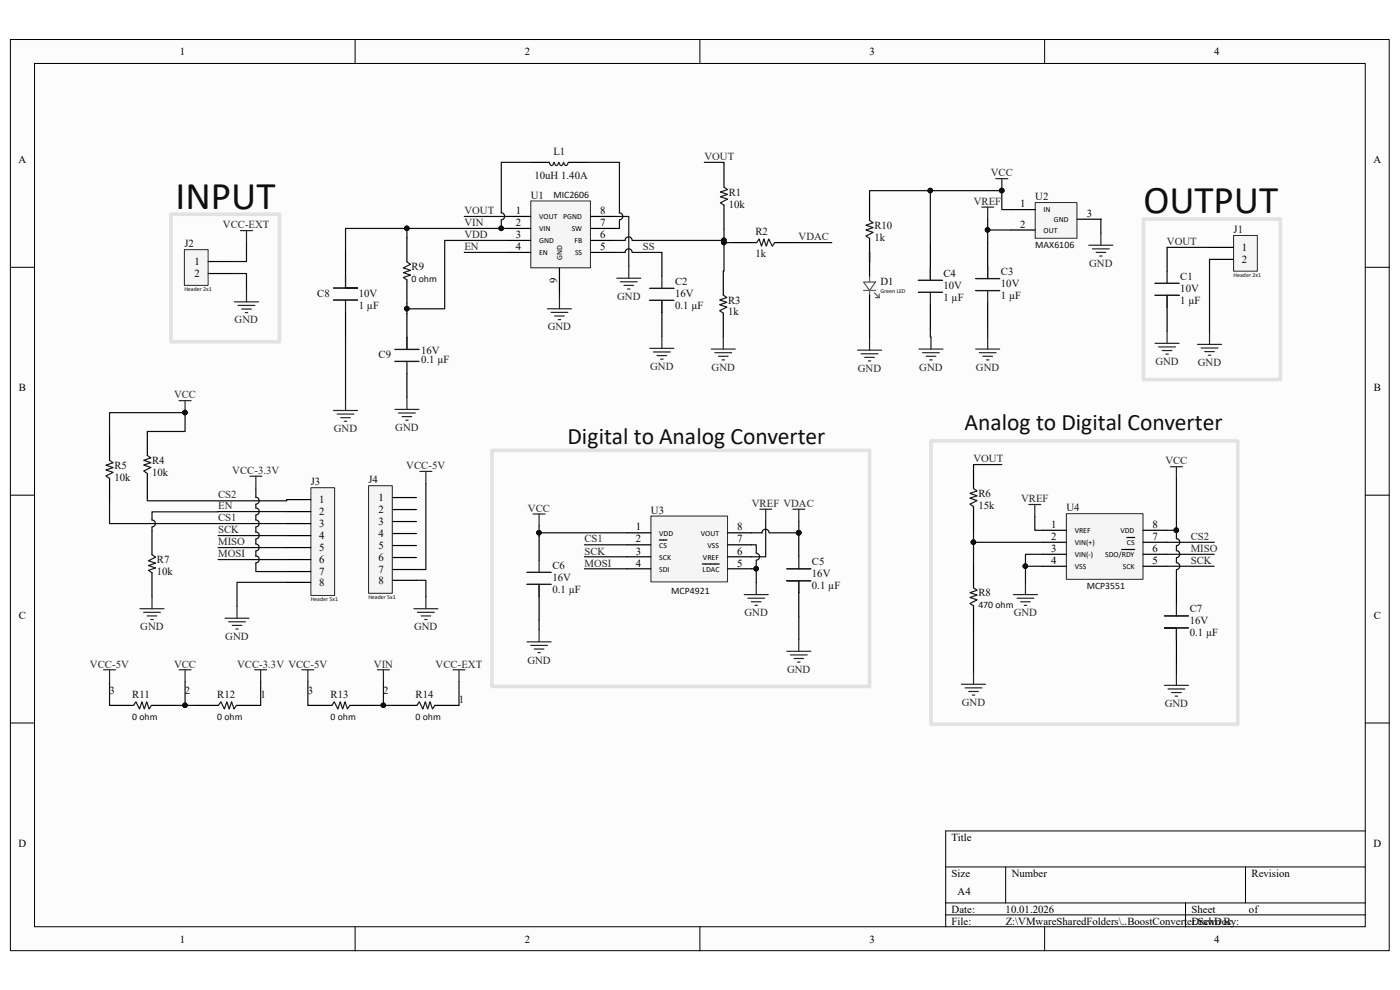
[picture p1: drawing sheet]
<svg xmlns="http://www.w3.org/2000/svg" width="297mm" height="210mm" viewBox="0 0 297 210" stroke-linecap="round" stroke-linejoin="round" font-family="sans-serif">
<path d="M2.2 8.4h292.5v193.3h-292.5z" fill="#fcfcfc"/>
<path d="M2.2 8.4h292.5v193.3h-292.5z" fill="none" stroke="#000" stroke-width=".21"/>
<path d="M7.4 13.5h282.2v183.1h-282.2z" fill="#fcfcfc"/>
<g fill="none" stroke="#000" stroke-width=".21">
<path d="M7.3 13.5h282.3v183.1h-282.3zM75.3 8.4v5.1M148.5 8.4v5.1M221.6 8.4v5.1M2.2 56.7h5.1M289.7 56.7h5.1M2.2 105h5.1M289.7 105h5.1M2.2 153.4h5.1M289.7 153.4h5.1M289.7 176.3h-89.1v20.3M75.3 196.6v5.1"/>
<path d="M148.5 196.6v5.1M200.6 183.9h89.1M200.6 191.5h89.1M200.6 194.1h89.1M213.4 183.9v7.6M221.6 196.6v5.1M251.5 191.5v5.1M264.2 183.9v7.6"/>
</g>
<path d="M219.7 43h8.8v7.5h-8.8z" fill="#f5f5f5"/>
<path d="M219.6 43h8.9v7.5h-8.9z" fill="none" stroke="#262626" stroke-width=".21"/>
<path d="M197.4 51.8v5.1M209.5 51.5v5.1M214.5 44.5h5.1M214.5 48.8h5.1M228.5 46.5h5.1M197.4 64.6v5.1M209.5 64.2v5.1" fill="none" stroke="#000" stroke-width=".25"/>
<path d="M194.8 59.5h5.1zM197.4 56.9v2.6M207 59.1h5.1zM209.5 56.6v2.5M194.8 62h5.1M197.4 62v2.6M207 61.6h5.1M209.5 61.6v2.6" fill="none" stroke="#1c1c1c" stroke-width=".25"/>
<path d="M211.3 37.9h2.5M212.5 37.9v2.5M208.3 43.9h2.5M209.5 43.9v2.6M231 52h5.1M231.8 52.8h3.5M232.5 53.5h2.1M233.3 54.3h.5M233.6 49.5v2.5" fill="none" stroke="#262626" stroke-width=".25"/>
<circle cx="212.5" cy="40.4" r=".48" fill="#0e0e0e" stroke="#0e0e0e" stroke-width=".21"/>
<path d="M261.7 50h5v7.5h-5z" fill="#f5f5f5"/>
<path d="M261.7 50h5v7.5h-5z" fill="none" stroke="#262626" stroke-width=".21"/>
<path d="M247.6 52.5v5.1M256.6 52.5h5.1M256.6 55h5.1M247.6 65.2v5.1" fill="none" stroke="#000" stroke-width=".25"/>
<path d="M245.1 72.8h5M245.8 73.6h3.6M246.6 74.4h2M247.3 75.1h.5M247.6 70.3v2.5M254.1 73.1h5M254.8 73.8h3.6M255.6 74.6h2M256.3 75.4h.6M256.6 70.5v2.6" fill="none" stroke="#262626" stroke-width=".25"/>
<path d="M247.6 57.6v2.5M245.1 62.7h5zM245.1 60.1h5M247.6 62.7v2.5" fill="none" stroke="#1c1c1c" stroke-width=".25"/>
<path d="M226.3 109h16.2v13.9h-16.2z" fill="#f5f5f5"/>
<path d="M226.2 109h16.3v13.9h-16.3z" fill="none" stroke="#262626" stroke-width=".21"/>
<path d="M221.1 112.5h5.1M221.1 115h5.1M221.1 117.6h5.1M238 116.6h2.7M239.1 114h1.6M242.5 112.5h5.1M242.5 115h5.1M242.5 117.6h5.1M221.1 120.1h5.1M242.5 120.1h5.1" fill="none" stroke="#000" stroke-width=".25"/>
<path d="M138.1 109.5h16.2v13.9h-16.2z" fill="#f5f5f5"/>
<path d="M138.1 109.5h16.2v13.9h-16.2z" fill="none" stroke="#262626" stroke-width=".21"/>
<g fill="none" stroke="#000" stroke-width=".25">
<path d="M184.5 41.7v5.1M184.5 50.6v8M184.5 62.6v5.1M133 113h5.1M133 115.6h5.1M133 118.1h5.1M139.9 114.6h1.6M149 119.6h3.6M154.4 113h5M154.4 115.6h5M154.4 118.1h5M133 120.7h5.1"/>
<path d="M154.4 120.7h5"/>
</g>
<path d="M181.9 74.3h5.1M182.7 75h3.6M183.5 75.8h2M184.2 76.6h.5M184.5 71.7v2.6" fill="none" stroke="#262626" stroke-width=".25"/>
<path d="M184.5 46.8l.7 .5-1.5 .5 1.5 .5-1.5 .5 1.5 .5-1.5 .8 .8 .5" fill="none" stroke="#1c1c1c" stroke-width=".25"/>
<path d="M183.2 59.8h2.6l-1.3 1.8zM184.5 58.6v1.2M183.2 61.6h2.6M184.5 61.6v1M185.5 62.1l1 1M185.8 63.1h.7M186.5 62.4v.7" fill="none" stroke="#5a5a5a" stroke-width=".25"/>
<path d="M39.2 53h5v7.5h-5z" fill="#f5f5f5"/>
<path d="M39.1 53h5.1v7.5h-5.1z" fill="none" stroke="#262626" stroke-width=".21"/>
<g fill="none" stroke="#000" stroke-width=".25">
<path d="M44.2 55.5h5.1M44.2 58h5.1M206.5 98.6v5M114.4 113.8v5.1M206.5 107.5v5M206.5 119.6v5.1M114.4 126.5v5.1M206.5 128.5v5.1M249.6 123v5.1M249.6 135.7v5.1M23.2 149.6h5.1M32.1 149.6h5.1"/>
<path d="M41.3 149.6h5M50.2 149.6h5M65.3 149.6h5.1M74.2 149.6h5.1M83.4 149.6h5M92.3 149.6h5"/>
</g>
<g fill="none" stroke="#262626" stroke-width=".25">
<path d="M51 48.9h2.6M52.3 48.9v2.6M49.7 64h5.1M50.5 64.8h3.6M51.3 65.6h2M52 66.3h.5M52.3 61.5v2.5M248.3 99h2.6M249.6 99v2.6M113.1 109h2.5M114.4 109v2.6M161.2 108h2.5"/>
<path d="M162.4 108v2.6M218.3 107h2.5M219.5 107v2.6M111.8 136.2h5.1M112.6 136.9h3.5M113.3 137.7h2.1M114.1 138.4h.5M114.4 133.6v2.6M157.9 126.1h5.1M158.7 126.9h3.5M159.4 127.7h2.1M160.2 128.4h.5"/>
<path d="M160.4 123.6v2.5M215 126.1h5.1M215.8 126.9h3.5M216.5 127.7h2.1M217.3 128.4h.5M217.6 123.6v2.5M22 142.1h2.5M23.2 142.1v2.5M38 142.1h2.5M39.3 142.1v2.5M54 142.1h2.6M55.3 142.1v2.5"/>
<path d="M64 142.1h2.6M65.3 142.1v2.5M80.1 142.1h2.5M81.3 142.1v2.5M96.1 142.1h2.5M97.4 142.1v2.5M204 145.2h5.1M204.8 145.9h3.5M205.5 146.7h2.1M206.3 147.5h.5M206.5 142.6v2.6"/>
</g>
<g fill="none" stroke="#1c1c1c" stroke-width=".25">
<path d="M114.4 118.9v2.5M206.5 103.6l.8 .6-1.5 .5 1.5 .5-1.5 .5 1.5 .5-1.5 .8 .7 .5M111.8 124h5.1zM111.8 121.4h5.1M114.4 124v2.5M206.5 124.7l.8 .5-1.5 .5 1.5 .5-1.5 .5 1.5 .6-1.5 .7 .7 .5M247 133.2h5.1zM247 130.7h5.1M249.6 128.1v2.6M249.6 133.2v2.5M28.3 149.6l.5-.7 .8 1.5 .5-1.5 .5 1.5 .5-1.5 .5 1.5 .5-.8M46.3 149.6l.5-.7 .8 1.5 .5-1.5 .5 1.5 .5-1.5 .5 1.5 .6-.8"/>
<path d="M70.4 149.6l.5-.7 .8 1.5 .5-1.5 .5 1.5 .5-1.5 .5 1.5 .5-.8M88.4 149.6l.6-.7 .7 1.5 .5-1.5 .5 1.5 .5-1.5 .5 1.5 .6-.8"/>
</g>
<path d="M112.6 42.7h12.7v14.1h-12.7z" fill="#f5f5f5"/>
<path d="M112.6 42.6h12.7v14.2h-12.7z" fill="none" stroke="#262626" stroke-width=".21"/>
<g fill="none" stroke="#000" stroke-width=".25">
<path d="M112.7 34.4h3.8M120.6 34.4h3.8M153.6 34.6v5.1M73.3 53.5v5.1M86.3 50.5v5.1M86.3 59.4v5.1M107.5 45.9h5.1M107.5 48.5h5.1M107.5 51h5.1M107.5 53.5h5.1M118.7 56.9v5M125.3 45.9h5.1"/>
<path d="M125.3 48.5h5.1M125.3 51h5.1M125.3 53.5h5.1M140.4 53.5v5.1M153.4 57.5v5.1M153.6 43.5v5.1M155.5 51.5h5M164.4 51.5h5M73.3 66.2v5.1M86.3 66.5v5.1M86.3 79.2v5.1M140.4 66.3v5.1"/>
<path d="M153.4 66.4v5.1M23.2 92.6v5.1M31.3 91.5v5.1M23.2 101.5v5.1M31.3 100.4v5.1M32.2 112.6v5.1M169.5 113v5.1M32.2 121.5v5.1M169.5 125.8v5"/>
</g>
<g fill="none" stroke="#262626" stroke-width=".25">
<path d="M130.8 59h5.1M131.6 59.8h3.6M133.4 56.5v2.5M116.1 65.5h5.1M116.9 66.3h3.6M117.7 67h2M118.4 67.8h.5M118.7 63v2.5M132.4 60.5h2M133.1 61.3h.5M137.9 73.9h5.1M138.6 74.7h3.6"/>
<path d="M139.4 75.4h2M140.2 76.2h.5M140.4 71.4v2.5M150.9 74.1h5.1M151.7 74.8h3.5M152.4 75.6h2.1M153.2 76.3h.5M153.4 71.5v2.6M195 74.1h5M195.7 74.8h3.6M196.5 75.6h2M197.2 76.3h.6"/>
<path d="M197.5 71.5v2.6M207 74.1h5.1M207.8 74.8h3.5M208.5 75.6h2.1M209.3 76.3h.5M209.5 71.5v2.6M38 85h2.5M39.3 85v2.5M70.8 87.1h5.1M71.5 87.8h3.6M72.3 88.6h2M73.1 89.4h.5"/>
<path d="M73.3 84.5v2.6M83.8 86.9h5.1M84.6 87.6h3.5M85.3 88.4h2M86.1 89.1h.5M86.3 84.3v2.6M53 101h2.5M54.3 101v2.6M89.1 100h2.5M90.3 100v2.5M168.2 108h2.5M169.5 108v2.6"/>
<path d="M29.7 129.1h5.1M30.5 129.9h3.5M31.2 130.7h2.1M32 131.4h.5M32.2 126.6v2.5M47.7 131.1h5.1M48.5 131.9h3.6M49.3 132.7h2M50 133.4h.5M50.3 128.6v2.5M87.8 129.1h5.1M88.6 129.9h3.5"/>
<path d="M89.3 130.7h2.1M90.1 131.4h.5M90.3 126.6v2.5M166.9 138.2h5.1M167.7 138.9h3.5M168.5 139.7h2M169.5 135.6v2.6M169.2 140.5h.5"/>
</g>
<g fill="#0e0e0e" stroke="#0e0e0e" stroke-width=".21">
<circle cx="39.2" cy="87.5" r=".48"/>
<circle cx="169.4" cy="113" r=".48"/>
</g>
<g fill="none" stroke="#1c1c1c" stroke-width=".25">
<path d="M116.5 34.4l.1 .3a.44 .44 0 0 0 .5 .4 .44 .44 0 0 0 .4-.5v-.2l.1 .3a.44 .44 0 0 0 .5 .4 .44 .44 0 0 0 .4-.5v-.2l.1 .3a.44 .44 0 0 0 .5 .4 .44 .44 0 0 0 .4-.5l.1-.2 .1 .3a.44 .44 0 0 0 .5 .4 .44 .44 0 0 0 .3-.5l.1-.2M153.6 39.7l.8 .5-1.6 .5 1.6 .5-1.6 .5 1.6 .6-1.6 .7 .8 .5M73.3 58.6v2.5M86.3 55.6l.8 .5-1.5 .7 1.5 .5-1.5 .5 1.5 .6-1.5 .5 .7 .5M140.4 58.6v2.6M160.5 51.5l.5-.8 .6 1.5 .5-1.5 .5 1.5 .5-1.5 .7 1.5 .6-.7M70.8 61.1h5.1zM70.8 63.7h5.1M73.3 63.7v2.5M83.8 74.1h5.1zM83.8 76.7h5.1M86.3 71.6v2.5"/>
<path d="M86.3 76.7v2.5M137.9 63.7h5.1zM137.9 61.2h5.1M140.4 63.7v2.6M153.4 62.6l.8 .5-1.5 .5 1.5 .5-1.5 .5 1.5 .6-1.5 .7 .7 .5M23.2 97.7l.8 .5-1.5 .5 1.5 .5-1.5 .5 1.5 .5-1.5 .8 .7 .5M31.3 96.6l.7 .5-1.5 .5 1.5 .5-1.5 .6 1.5 .5-1.5 .7 .8 .5M32.2 117.7l.8 .5-1.5 .8 1.5 .5-1.5 .5 1.5 .5-1.5 .5 .7 .5M169.5 118.1v2.6M166.9 123.2h5.1zM166.9 120.7h5.1M169.5 123.2v2.6"/>
</g>
<path d="M78.2 103.1h5v22.8h-5z" fill="#f5f5f5"/>
<path d="M78.2 103h5v22.9h-5z" fill="none" stroke="#262626" stroke-width=".21"/>
<path d="M83.3 110.6h5M83.3 113.2h5M83.3 115.7h5M83.3 118.3h5M83.3 108.1h5M83.3 105.6h5M83.3 120.8h5M83.3 123.1h5" fill="none" stroke="#000" stroke-width=".25"/>
<path d="M66 103.5h5v22.8h-5z" fill="#f5f5f5"/>
<path d="M66 103.5h5v22.8h-5z" fill="none" stroke="#262626" stroke-width=".21"/>
<path d="M60.8 111.1h5.1M60.8 113.6h5.1M60.8 116.2h5.1M60.8 118.7h5.1M60.8 108.5h5.1M60.8 106h5.1M60.8 121.2h5.1M60.8 123.5h5.1" fill="none" stroke="#000" stroke-width=".25"/>
<path d="M247 145.4h5.1M247.8 146.2h3.6M248.6 146.9h2M249.3 147.7h.5M249.6 142.8v2.6" fill="none" stroke="#262626" stroke-width=".25"/>
<path d="M36.3 45.5h23v27h-23zM242.6 46.5h29v34h-29zM104.4 95.6h80.1v50h-80.1zM197.5 93.5h65.1v60.1h-65.1z" fill="none" stroke="#e2e2e2" stroke-width=".76"/>
<g fill="none" stroke="#0e0e0e" stroke-width=".25">
<path d="M112.7 34.4h-6.3v10.8a.74 .74 0 0 1 .7 .7 .74 .74 0 0 1-.7 .7M124.4 34.4h7v10.8a.74 .74 0 0 1 .7 .7 .74 .74 0 0 1-.7 .7M149.4 34.4h4.2v.2M49.3 58h3v3.5M52.3 51.5v4h-3M86.3 50.5v-2h-13v5M86.3 48.5h21.2M98.5 45.9h9M98.5 53.5h9M106.4 46.7v1.8M107.5 51h-13.2v14.5h-8M130.4 45.9h3v10.6"/>
<path d="M130.4 53.5h2.2M130.4 51h2.2M131.4 46.7v1.8h-1M132.6 51a.75 .75 0 0 1 .8-.8 .75 .75 0 0 1 .7 .8h19.5v.5M140.4 53.5h-6.3a.75 .75 0 0 0-.7-.7 .75 .75 0 0 0-.8 .8M153.6 48.6v2.4M155.5 51.5h-1.9v6h-.2M169.4 51.5h7.1M184.5 53.5v2.2M197.4 40.4h-12.9v1.3M209.5 46.5v2.3h5M209.5 48.8v2.7"/>
<path d="M214.5 44.5h-2v-4.1h-15.1v11.4M233.6 46.5v3M247.6 52.5h9M256.6 55v15.5M73.3 71.3v13.2M86.3 64.5v2M118.7 61.9v1.1M184.5 67.7v4M197.4 69.7v1.8h.1M209.5 69.3v2.2M31.3 91.5h8v-4h-16.1v5.1M206.5 98.6h6"/>
<path d="M23.2 106.6v4.5h37.6M31.3 105.5v.7h29.5v-.2M32.2 111.8v.8M46.3 113.6h14.5M46.3 116.2h14.5M46.3 118.7h14.5M54.3 119.5v1.7h6.5M54.3 116.9v1a.74 .74 0 0 1 .7 .8 .74 .74 0 0 1-.7 .7M54.3 114.4v1a.74 .74 0 0 1 .7 .7 .74 .74 0 0 1-.7 .8M54.3 111.8v1.1a.74 .74 0 0 1 .7 .7 .74 .74 0 0 1-.7 .7M54.3 109.3v1a.74 .74 0 0 1 .7 .7 .74 .74 0 0 1-.7 .8M54.3 107v.8a.74 .74 0 0 1 .7 .7 .74 .74 0 0 1-.7 .7"/>
<path d="M54.3 103.6v1.9a.74 .74 0 0 1 .7 .7 .74 .74 0 0 1-.7 .7M60.8 108.5l-28.6 .1v1.7a.74 .74 0 0 1 .8 .7 .74 .74 0 0 1-.8 .8M90.3 102.5v18.3h-2M114.4 111.6v1.4M124 115.6h9M124 118.1h9M133 113h-18.6v.8M159.4 115.6h1v1.8a.74 .74 0 0 1 .8 .7 .74 .74 0 0 1-.8 .7v4.8M159.4 113h2.3a.75 .75 0 0 1 .7-.7 .75 .75 0 0 1 .8 .7M162.4 110.6v7.5h-3M169.5 110.6v2.4h-6.3M206.5 112.5v2.5"/>
<path d="M219.5 109.6v2.9h1.6M221.1 117.6h-3.5v2.5h3.5M221.1 115h-14.6v4.6M247.6 115h10M247.6 117.6h10M249.6 101.6v10.9h-2M249.6 112.5v1.8a.74 .74 0 0 1 .7 .7 .74 .74 0 0 1-.7 .8M249.6 115.8v1a.74 .74 0 0 1 .7 .8 .74 .74 0 0 1-.7 .7M249.6 118.3v1.1a.74 .74 0 0 1 .7 .7 .74 .74 0 0 1-.7 .7M60.8 123.5h-10.5v5.1M88.3 123.1h2v3.5M114.4 131.6v2"/>
<path d="M124 120.7h9M159.4 120.7h1M169.5 130.8v4.8M206.5 133.6v9M217.6 120.1v3.5M247.6 120.1h10M249.6 120.9v2.1M23.2 144.6v5M37.2 149.6h4.1M39.3 144.6v5M55.3 144.6l-.1 5M65.3 144.6v5"/>
<path d="M79.3 149.6h4.1M81.3 144.6v5M97.4 144.6l-.1 5M249.6 140.8v2"/>
</g>
<g fill="#0e0e0e" stroke="#0e0e0e" stroke-width=".21">
<circle cx="39.2" cy="149.6" r=".48"/>
<circle cx="81.3" cy="149.6" r=".48"/>
<circle cx="249.6" cy="112.5" r=".48"/>
<circle cx="217.5" cy="120.1" r=".48"/>
<circle cx="206.5" cy="115" r=".48"/>
<circle cx="160.4" cy="120.6" r=".48"/>
<circle cx="169.4" cy="113" r=".48"/>
<circle cx="212.5" cy="40.4" r=".48"/>
<circle cx="197.4" cy="40.4" r=".48"/>
<circle cx="209.5" cy="48.8" r=".48"/>
<circle cx="86.3" cy="48.4" r=".48"/>
<circle cx="114.3" cy="113" r=".48"/>
<circle cx="153.6" cy="51.4" r=".48"/>
<circle cx="153.6" cy="51" r=".48"/>
<circle cx="106.3" cy="48.4" r=".48"/>
<circle cx="86.3" cy="65.5" r=".48"/>
<circle cx="39.2" cy="87.5" r=".48"/>
</g>
<g font-size="8.3" fill="#0e0e0e">
<text x="37.3" y="44.2">INPUT</text>
<text x="242.6" y="45.2">OUTPUT</text>
</g>
<g font-size="5" fill="#0e0e0e">
<text x="120.4" y="94.2">Digital to Analog Converter</text>
<text x="204.6" y="91.2">Analog to Digital Converter</text>
</g>
<g font-size="2.3">
<text x="38.2" y="11.7">1</text>
<text x="111.3" y="11.7">2</text>
<text x="184.5" y="11.7">3</text>
<text x="257.6" y="11.7">4</text>
<text x="3.9" y="34.6">A</text>
<text x="291.4" y="34.6">A</text>
<text x="109.4" y="45.4">1</text>
<text x="109.4" y="48">2</text>
<text x="127.3" y="48">7</text>
<text x="127.3" y="45.4">8</text>
<text x="216.5" y="44">1</text>
<text x="230.5" y="46">3</text>
<text x="109.4" y="50.5">3</text>
<text x="109.4" y="53">4</text>
<text x="127.3" y="53">5</text>
<text x="127.3" y="50.5">6</text>
<text x="216.5" y="48.3">2</text>
<text x="263.5" y="53.3">1</text>
<text x="41.3" y="56.3">1</text>
<text x="41.3" y="58.8">2</text>
<text x="263.5" y="55.8">2</text>
<text x="118.2" y="60.1" transform="rotate(-90 118.2 60.1)">9</text>
<text x="4" y="82.9">B</text>
<text x="291.5" y="82.9">B</text>
<text x="67.7" y="106.8">1</text>
<text x="80.3" y="106.3">1</text>
<text x="67.7" y="111.8">3</text>
<text x="67.7" y="109.3">2</text>
<text x="80.3" y="111.4">3</text>
<text x="80.3" y="114">4</text>
<text x="80.3" y="108.9">2</text>
<text x="134.9" y="112.5">1</text>
<text x="156.4" y="112.5">8</text>
<text x="223" y="112">1</text>
<text x="244.5" y="112">8</text>
<text x="67.7" y="114.4">4</text>
<text x="67.7" y="116.9">5</text>
<text x="67.7" y="119.5">6</text>
<text x="80.3" y="116.5">5</text>
<text x="80.3" y="119">6</text>
<text x="134.9" y="115.1">2</text>
<text x="134.9" y="117.6">3</text>
<text x="156.4" y="117.6">6</text>
<text x="156.4" y="115.1">7</text>
<text x="223" y="114.6">2</text>
<text x="223" y="117.1">3</text>
<text x="223" y="119.6">4</text>
<text x="244.5" y="119.6">5</text>
<text x="244.5" y="117.1">6</text>
<text x="244.5" y="114.6">7</text>
<text x="67.7" y="122">7</text>
<text x="67.7" y="124.3">8</text>
<text x="80.3" y="121.6">7</text>
<text x="80.3" y="123.9">8</text>
<text x="134.9" y="120.2">4</text>
<text x="156.4" y="120.2">5</text>
<text x="4" y="131.3">C</text>
<text x="291.5" y="131.3">C</text>
<text x="3.9" y="179.6">D</text>
<text x="201.9" y="178.3">Title</text>
<text x="291.4" y="179.6">D</text>
<text x="201.9" y="186">Size</text>
<text x="214.6" y="186">Number</text>
<text x="265.5" y="186">Revision</text>
<text x="203.2" y="189.8">A4</text>
<text x="201.9" y="193.6">Date:</text>
<text x="201.9" y="196.1">File:</text>
<text x="213.3" y="193.6">10.01.2026</text>
<text x="213.4" y="196.1">Z:\VMwareSharedFolders\..BoostConverter.SchDoc</text>
<text x="252.8" y="196.1">Drawn By:</text>
<text x="252.8" y="193.6">Sheet</text>
<text x="265" y="193.6">of</text>
<text x="38.2" y="199.9">1</text>
<text x="111.3" y="199.9">2</text>
<text x="184.5" y="199.9">3</text>
<text x="257.6" y="199.9">4</text>
</g>
<g font-size="2.3" fill="#0e0e0e">
<text x="117.4" y="32.9">L1</text>
<text x="113.4" y="38">10uH 1.40A</text>
<text x="154.6" y="41.5">R1</text>
<text x="112.6" y="42.1">U1</text>
<text x="154.6" y="44.1">10k</text>
<text x="219.6" y="42.5">U2</text>
<text x="39.1" y="52.5">J2</text>
<text x="160.3" y="50">R2</text>
<text x="185.5" y="51.1">1k</text>
<text x="185.5" y="48.6">R10</text>
<text x="261.7" y="49.4">J1</text>
<text x="87.3" y="57.4">R9</text>
<text x="160.3" y="54.5">1k</text>
<text x="200.2" y="58.7">C4</text>
<text x="212.3" y="58.4">C3</text>
<text x="250.4" y="59.4">C1</text>
<text x="67.3" y="63">C8</text>
<text x="76.1" y="62.9">10V</text>
<text x="76.1" y="65.4">1 µF</text>
<text x="143.2" y="63">16V</text>
<text x="143.2" y="65.5">0.1 µF</text>
<text x="143.2" y="60.5">C2</text>
<text x="154.5" y="64.4">R3</text>
<text x="186.8" y="60.4">D1</text>
<text x="200.2" y="61.3">10V</text>
<text x="200.2" y="63.8">1 µF</text>
<text x="212.3" y="60.9">10V</text>
<text x="212.3" y="63.5">1 µF</text>
<text x="250.4" y="61.9">10V</text>
<text x="250.4" y="64.4">1 µF</text>
<text x="154.5" y="66.9">1k</text>
<text x="80.3" y="76">C9</text>
<text x="89.3" y="75">16V</text>
<text x="89.3" y="77">0.1 µF</text>
<text x="24.3" y="102">10k</text>
<text x="24.3" y="99.4">R5</text>
<text x="32.3" y="101">10k</text>
<text x="32.3" y="98.4">R4</text>
<text x="65.9" y="103">J3</text>
<text x="78.1" y="102.5">J4</text>
<text x="207.6" y="108">15k</text>
<text x="207.6" y="105.5">R6</text>
<text x="138.1" y="109">U3</text>
<text x="226.2" y="108.4">U4</text>
<text x="33.3" y="119.5">R7</text>
<text x="172.3" y="119.9">C5</text>
<text x="33.3" y="122">10k</text>
<text x="117.2" y="123.2">16V</text>
<text x="117.2" y="125.8">0.1 µF</text>
<text x="117.2" y="120.7">C6</text>
<text x="172.3" y="122.5">16V</text>
<text x="172.3" y="125">0.1 µF</text>
<text x="207.6" y="126.5">R8</text>
<text x="252.4" y="129.9">C7</text>
<text x="252.4" y="132.5">16V</text>
<text x="252.4" y="135">0.1 µF</text>
<text x="23.2" y="147.2">3</text>
<text x="28.1" y="148.1">R11</text>
<text x="39.2" y="147.2">2</text>
<text x="46.1" y="148.1">R12</text>
<text x="55.3" y="148.1">1</text>
<text x="65.3" y="147.2">3</text>
<text x="70.1" y="148.1">R13</text>
<text x="81.3" y="147.2">2</text>
<text x="88.2" y="148.1">R14</text>
<text x="97.4" y="149.1">1</text>
</g>
<g font-size="2.3" fill="#262626">
<text x="149.4" y="34">VOUT</text>
<text x="210.2" y="37.4">VCC</text>
<text x="98.5" y="45.4">VOUT</text>
<text x="98.5" y="48">VIN</text>
<text x="206.6" y="43.4">VREF</text>
<text x="47.3" y="48.4">VCC-EXT</text>
<text x="98.5" y="50.5">VDD</text>
<text x="98.5" y="53">EN</text>
<text x="136.4" y="53">SS</text>
<text x="169.4" y="51">VDAC</text>
<text x="247.6" y="52">VOUT</text>
<text x="231.1" y="56.6">GND</text>
<text x="130.9" y="63.6">GND</text>
<text x="49.8" y="68.6">GND</text>
<text x="116.2" y="70.1">GND</text>
<text x="245.1" y="77.4">GND</text>
<text x="254.1" y="77.6">GND</text>
<text x="137.9" y="78.5">GND</text>
<text x="151" y="78.7">GND</text>
<text x="182" y="78.9">GND</text>
<text x="195" y="78.7">GND</text>
<text x="207.1" y="78.7">GND</text>
<text x="36.9" y="84.5">VCC</text>
<text x="70.8" y="91.7">GND</text>
<text x="83.9" y="91.4">GND</text>
<text x="49.3" y="100.5">VCC-3.3V</text>
<text x="86.2" y="99.5">VCC-5V</text>
<text x="206.5" y="98">VOUT</text>
<text x="247.2" y="98.5">VCC</text>
<text x="46.3" y="105.7">CS2</text>
<text x="159.5" y="107.5">VREF VDAC</text>
<text x="216.6" y="106.5">VREF</text>
<text x="46.3" y="113.1">SCK</text>
<text x="46.3" y="110.6">CS1</text>
<text x="46.3" y="108.1">EN</text>
<text x="112" y="108.5">VCC</text>
<text x="46.3" y="118.2">MOSI</text>
<text x="46.3" y="115.7">MISO</text>
<text x="124" y="115.1">CS1</text>
<text x="124" y="117.6">SCK</text>
<text x="252.6" y="119.6">SCK</text>
<text x="252.6" y="114.6">CS2</text>
<text x="252.6" y="117.1">MISO</text>
<text x="124" y="120.2">MOSI</text>
<text x="157.9" y="130.7">GND</text>
<text x="215.1" y="130.7">GND</text>
<text x="29.8" y="133.7">GND</text>
<text x="47.8" y="135.7">GND</text>
<text x="87.8" y="133.7">GND</text>
<text x="19.1" y="141.6">VCC-5V</text>
<text x="36.9" y="141.6">VCC</text>
<text x="50.3" y="141.6">VCC-3.3V VCC-5V</text>
<text x="79.3" y="141.6">VIN</text>
<text x="92.4" y="141.6">VCC-EXT</text>
<text x="111.9" y="140.8">GND</text>
<text x="167" y="142.7">GND</text>
<text x="204" y="149.8">GND</text>
<text x="247.1" y="150">GND</text>
</g>
<g font-size="2.1" fill="#0e0e0e">
<text x="117.4" y="41.9">MIC2606</text>
<text x="219.6" y="52.5">MAX6106</text>
<text x="87.3" y="59.8">0 ohm</text>
<text x="230.5" y="125.1">MCP3551</text>
<text x="142.4" y="126">MCP4921</text>
<text x="207.6" y="129">470 ohm</text>
<text x="28.1" y="152.7">0 ohm</text>
<text x="46.1" y="152.7">0 ohm</text>
<text x="70.1" y="152.7">0 ohm</text>
<text x="88.2" y="152.7">0 ohm</text>
</g>
<g font-size="1.7">
<text x="114.4" y="46.5">VOUT</text>
<text x="119.5" y="46.5">PGND</text>
<text x="221.4" y="45">IN</text>
<text x="223.6" y="47.1">GND</text>
<text x="114.4" y="49">VIN</text>
<text x="114.4" y="51.6">GND</text>
<text x="121.3" y="49">SW</text>
<text x="121.9" y="51.6">FB</text>
<text x="221.4" y="49.4">OUT</text>
<text x="114.4" y="54.1">EN</text>
<text x="119.3" y="55.1" transform="rotate(-90 119.3 55.1)">GND</text>
<text x="122" y="54.1">SS</text>
<text x="139.9" y="113.6">VDD</text>
<text x="148.7" y="113.6">VOUT</text>
<text x="228" y="113.1">VREF</text>
<text x="237.7" y="113.1">VDD</text>
<text x="139.9" y="116.2">CS</text>
<text x="139.9" y="118.7">SCK</text>
<text x="149.1" y="118.7">VREF</text>
<text x="150.1" y="116.2">VSS</text>
<text x="228" y="115.6">VIN(+)</text>
<text x="228" y="118.2">VIN(-)</text>
<text x="234.5" y="118.2">SDO/RDY</text>
<text x="239.1" y="115.6">CS</text>
<text x="139.9" y="121.2">SDI</text>
<text x="149.1" y="121.2">LDAC</text>
<text x="228" y="120.7">VSS</text>
<text x="238.2" y="120.7">SCK</text>
</g>
<g font-size="1.3" fill="#0e0e0e">
<text x="261.7" y="58.8">Header 2x1</text>
<text x="39.1" y="61.8">Header 2x1</text>
<text x="186.8" y="62.1">Green LED</text>
<text x="65.9" y="127.5">Header 5x1</text>
<text x="78.1" y="127.1">Header 5x1</text>
</g>
</svg>
